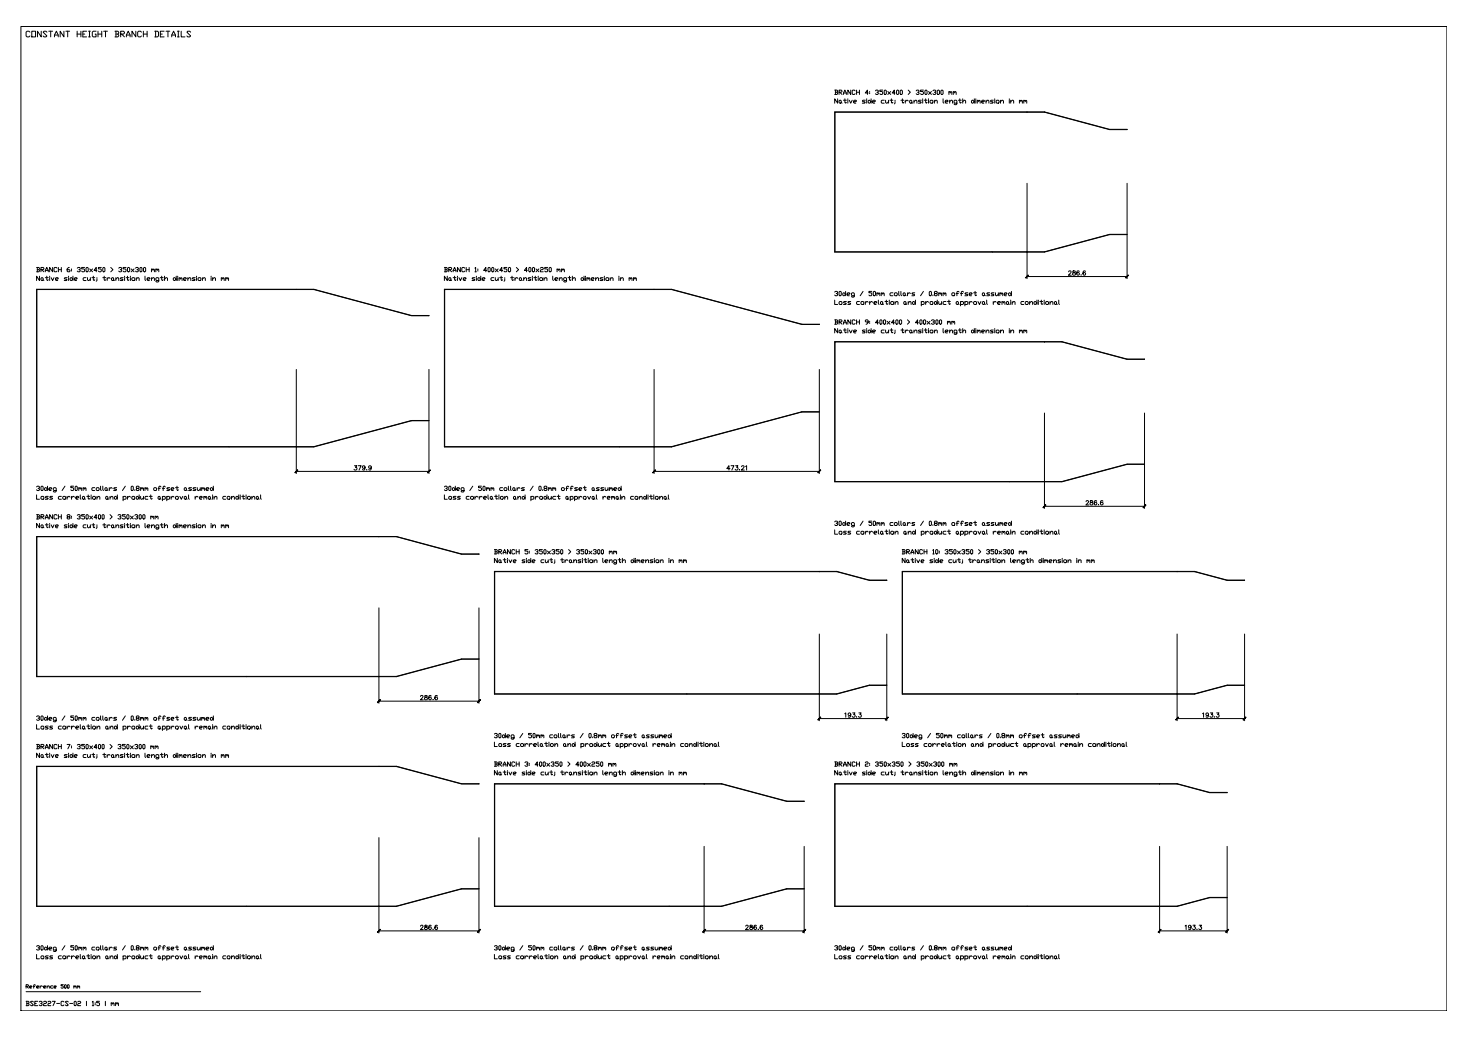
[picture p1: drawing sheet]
<svg xmlns="http://www.w3.org/2000/svg" width="841mm" height="594mm" viewBox="0 0 841 594" stroke-linecap="round" stroke-linejoin="round" font-family="sans-serif">
<!-- layer: NOTES -->
<g fill="none" stroke="#000" stroke-width=".57">
<path d="M480 57v2l-2-2v2M481 58l1-1v2h-1zM482 59h.1M483 57h2M484 57v2h1M486 57v2M487 57v2l1-2M489 58h1h1l-1-1-1 1v1h1M496 57l-2 1h1l1 1h-1h-1M497 57v2M497 58l1-1 1 1-1 1zM499 57v2"/>
<path d="M500 58h1h1l-1-1-1 1v1h1M507 57l-2 1v1h2M507 57l1 2 1-1M509 57v2M510 57h2M511 57v2h1M513 58l-1 2M513 57v1M516 57h2M517 57v2h1M519 57v2M520 58l-1-1v1"/>
<path d="M521 58l1-1v1v1h-1zM522 59h1M524 58l1-1v2M524 57v2M528 57h-1l-1 1 2 1h-2M529 57v2M529 57h2M530 57v2h1M532 57v2M533 58l1-1v2h-1zM535 58l2-1v2M535 57v2"/>
<path d="M540 57l1 2M542 58h1v-1l-1 1v1h1M544 58l1-1 1 2M544 57v2M548 59h-1v-2l1 1v2h-1M549 57h2M550 57v2h1M552 58l1-1v2M552 57v2M557 58v-1l1 1-1 1zM558 57v2M559 57h.1"/>
<path d="M559 57v2M560 58v-1l1 1M560 57v2M561 58v-1l1 1v1M562 58h2v-1l-2 1 1 1h1M565 58l1-1 1 2M565 57v2M569 57l-2 1 2 1h-2M570 57h.1M570 57v2M571 57l1 1v1h-1zM573 58l1-1 1 2"/>
<path d="M573 57v2M578 57h.1M578 57v2M579 58l1-1 1 2M579 57v2M584 58v-1l1 1M584 57v2M585 58v-1l1 1v1M587 58v-1v1M587 57v2M587 58l1-1v1v1M23 158v3l-2-3v3"/>
<path d="M24 159h1l-1 2-1-1zM26 159h2M27 158v2v1l1-1M28 159v2M29 159l1 2 1-2M32 160h1v-1h-1v2h1M38 159h-1l1 1v1h-1M39 159v2M41 159l1 1-1 1-1-1zM42 158v3M43 160h1v-1h-1v1l1 1M49 159h-1v2h1"/>
<path d="M50 159l1 2 1-1M52 159v2M53 159h1M53 158v2l1 1v-1M56 160l-1 1M56 159h.1M59 159h2M60 158v2v1l1-1M61 159v2M63 159h-1l-1 1M64 159h1v2l-1-1zM66 160l2-1v2"/>
<path d="M66 159v2M71 159h-2l1 1v1h-1M71 159v2M72 159h2M73 158v2v1l1-1M75 159v2M76 159h1v2l-1-1zM78 160l1-1 1 2M78 159v2M83 158v3M84 160h2v-1h-2l1 2h1M87 160l1-1v2"/>
<path d="M87 159v2M92 159h1M93 158v2v1v-1M94 160l2-1v2M94 158v3M99 159h1l1 1-1 1zM101 158v3M102 158v1M102 159v2M103 159v1M103 159v2M103 159h1v2"/>
<path d="M105 160h1l1-1h-1h-1l1 2M108 160l1-1v2M108 159v2M112 159h-2l2 1-1 1h-1M113 158v1M113 159v2M114 159h1v2l-2-1zM116 160l1-1 1 2M116 159v2M121 158v1M121 159v2M122 160l1-1v2"/>
<path d="M122 159v2M127 159l1 1M127 159v2M128 159v2M129 159h1v1M129 159v2M130 159h1v2M256 158v3l-1-3v3M258 159v2l-1-1zM260 159h1M260 158v2l1 1v-1M262 159v2"/>
<path d="M263 159l1 2 1-2M265 160h2v-1h-2l1 2h1M272 159h-1h-1l2 1-2 1M273 159v2M274 159l1 1v1l-1-1zM275 158v3M276 160h1l1-1h-1h-1l1 2M283 159h-2l1 2h1M284 159v2l1-1M285 159v2M286 159h2M287 158v2v1l1-1"/>
<path d="M289 160v1M289 159h.1M293 159h1M293 158v2l1 1v-1M295 159v2M297 159h-1l-1 1M298 159h1l-1 2v-1zM300 160l1-1 1 2M300 159v2M304 159h-1l1 1-1 1M305 159v2M306 159h2"/>
<path d="M307 158v2v1l1-1M308 159v2M309 159h1l1 1-1 1zM312 160l1-1v2M312 159v2M317 158v3M318 160h1l1-1h-1h-1v2h1M320 160l2-1v2M320 159v2M325 159h2M326 158v2l1 1v-1M328 160l1-1 1 2"/>
<path d="M328 158v3M333 159h1l1 1-2 1zM335 158v3M335 158v1M335 159v2M336 159h1v1M336 159v2M337 159h1v2M339 160h1v-1h-1v2h1M341 160l2-1v2M341 159v2M345 159h-1v1h1l-1 1"/>
<path d="M346 158v1M346 159v2M348 159h1l-1 2-1-1zM350 160l1-1v2M350 159v2M355 158v1M355 159v2M355 160l2-1v2M360 159h1v1M360 159v2M361 159h1v2M363 159l1 1"/>
<path d="M363 159v2M364 159h1v2M25 160v1M65 160l1 1M91 161l-2-1 1-1h1v2v1l-2-1M258 160l1 1M299 160v1M325 161l-2-1v-1h2v2l-1 1-1-1M478 172v2h2M481 173h1v1h-1zM485 173h-1v1h1h-2M487 173h-1v1h1h-1"/>
<path d="M492 173h-1v1h1M494 173h1l-1 1h-1zM496 173v1M498 173v1M501 174h1v-1h-1v1h1M503 172l1 2M504 173h1h1l-1 1h-1zM506 174h.1M508 172v2h1M509 173v1M511 173h1v1h-2zM513 174l1-1v1"/>
<path d="M513 173v1M518 173h1v1h-1zM519 174h.1M520 174l2-1v1M520 173v1M523 173l1 1h-1zM524 172v2M528 173h1v1h-1M528 173v2M530 173v1M533 173h1v1h-1zM536 173l1 1h-1h-1z"/>
<path d="M537 172v2M538 173v1h1M539 173v1M542 173h-2l1 1h1M544 172v2M548 173h1v1h-1zM549 174h.1M550 173h1h1v1h-2M550 173v2M553 173h1v1h-1M553 173v2M555 173v1"/>
<path d="M558 173h1v1h-1zM560 173l1 1 1-1M563 173h1v1h-1zM564 174h.1M565 172l1 2M569 173v1M572 174h1v-1h-1v1h1M574 173v1M575 173h1v1M577 173l1 1h-1zM578 174h.1M579 173v1"/>
<path d="M580 174l1-1 1 1M580 173v1M587 173h-2v1h2M588 173h1v1h-2zM590 174l1-1 1 1M590 173v1M593 173l1 1h-1h-1zM594 172v2M595 172h.1M595 173v1M596 173h1M597 172v2"/>
<path d="M598 172h.1M598 173v1M599 173h1l1 1h-2zM602 174l1-1v1M602 173v1M604 173h1v1h-1zM605 174h1M607 172v2M480 188v3l-2-3v3M481 189h1v1l-1 1zM482 190v1M483 189h2"/>
<path d="M484 188v2v1l1-1M486 189v2M487 189v2l1-2M489 190h1l1-1h-1h-1v1l1 1M496 189h-2l2 1-2 1M497 189v2M497 189h1l1 1-1 1zM499 188v3M500 190h1l1-1h-1h-1v1l1 1M507 189h-2v2h2M507 189l1 2 1-1M509 189v2"/>
<path d="M510 189h2M511 188v2v1l1-1M513 190l-1 1M513 189h.1M516 189h2M517 188v2v1l1-1M519 189v2M520 189h-1v1M521 189h1v2l-1-1zM522 190l1 1M524 190l1-1v2M524 189v2"/>
<path d="M528 189h-2l2 1-2 1M529 189v2M529 189h2M530 188v2l1 1v-1M532 189v2M533 189h1v1l-1 1zM535 190l2-1v2M535 189v2M540 188l1 3M542 190h1v-1h-1v2h1M544 190l1-1 1 2M544 189v2"/>
<path d="M548 191l-1-1v-1h1v2v1l-1-1M549 189h2M550 188v2v1l1-1M552 190l1-1v2M552 188v3M557 189l1 1-1 1zM558 188v3M559 188v1M559 189v2M560 189l1 1M560 189v2M561 189h1v2"/>
<path d="M562 190h2v-1h-2l1 2h1M565 190l1-1 1 2M565 189v2M569 189h-2l2 1-2 1M570 188v1M570 189v2M571 189h1v1l-1 1zM573 190l1-1 1 2M573 189v2M578 188v1M578 189v2M579 190l1-1 1 2"/>
<path d="M579 189v2M584 189l1 1M584 189v2M585 189h1v2M587 189v1M587 189v2M587 189h1v2M21 284v2h2M23 300v2l-2-2v2M23 285l2-1v2h-1zM27 300v2h1M28 284l-2 1 2 1h-2"/>
<path d="M30 284l-2 1 2 1h-2M35 284l-2 1 1 1h1M36 285l1-1 1 2h-2zM38 284v2M41 284v2M42 300v2M43 285h2v-1l-2 1v1h2M46 284v2M47 285l1-1v2zM48 286h1M51 284v2M52 284v2"/>
<path d="M53 285l1-1 1 2h-2zM53 300v2h1M56 285l1-1v2M56 284v2M60 300v2h1M61 285v-1l1 2h-1zM62 286h.1M63 285l1-1 1 2M63 284v2M66 285v-1l1 1-1 1zM67 284v2M71 285v-1l1 1v1h-1"/>
<path d="M71 284v3M73 300v2h1M73 284v2M76 285l1-1v2h-1zM78 284l2 1-1 1h-1zM80 284v2M81 284v2l1-1M82 284v2M83 300v2M85 284l-2 1v1h2M86 284v2h1M91 285v-1l1 2h-1z"/>
<path d="M92 286h.1M93 300v2M93 285v-1l2 1-1 1h-1M93 284v3M94 300v2M96 285v-1l1 1v1h-1M96 284v3M98 284v2M101 285l1-1v2h-1zM101 300v2M102 300h.1M103 284l1 2 1-2"/>
<path d="M106 285v-1l1 2h-1zM107 286h.1M108 284v2M112 284v2M113 300h.1M114 285h2v-1l-2 1v1h2M117 284v2M118 285v-1v1v1M119 285l1-1 1 2h-1zM121 286h.1M121 300h.1M122 284v2"/>
<path d="M123 285l1-1v2M123 284v2M129 284l-1 1v1h1M130 285l1-1 1 2h-1zM133 285l1-1v2M133 284v2M135 285l1-1 1 1-1 1zM137 284v2M138 284h.1M138 284v2M138 284h2M139 284v2h1"/>
<path d="M141 284h.1M141 284v2M142 285l1-1v2h-1zM144 285l2-1v2M144 284v2M147 284l1 1v1h-1zM148 286h.1M149 284l1 2M255 284v2h1M257 285l1-1 1 2h-1zM261 284l-1 1 1 1h-1M264 284l-2 1 2 1h-2"/>
<path d="M269 284l-2 1 1 1h1M270 285l1-1v2h-1zM272 284v2M275 284v2M277 285h1h1l-1-1-1 1v1h1M280 284v2M281 285l1-1v2h-1zM282 286h.1M284 284v2h1M286 284v2M287 285l1-1v2h-1zM289 285l1-1 1 2"/>
<path d="M289 284v2M294 285l1-1v2zM295 286h1M297 285l1-1v2M297 284v2M299 285l1-1 1 1-1 1zM301 284v2M304 285l1-1 1 1-1 1h-1M304 284v3M307 284v2M309 285l1-1 1 2h-1zM312 285l1-1v1l-1 1z"/>
<path d="M313 284v2M314 284l1 2 1-1M316 284v2M318 284l-1 1v1h1M320 284v2h1M325 284v1v1h-1zM325 286h1M327 285v-1l1 1v1h-1M327 284v3M329 285l1-1 1 1-1 1h-1M329 284v3M332 284v2"/>
<path d="M334 285l1-1 1 2h-1zM337 284l1 2v-2M339 285l1-1v2zM340 286h1M342 284v2M345 284v2M348 285h1h1l-1-1-1 1v1h1M350 284v2M351 285l1-1v1v1M353 285l1-1v2h-1zM354 286h1M355 284v2"/>
<path d="M356 285l2-1v2M356 284v2M363 284l-2 1 1 1h1M364 284l1 1v1h-1zM366 285l1-1 1 2M366 284v2M369 285l1-1v1l-1 1zM370 284v2M371 284h.1M371 284v2M372 284h2M373 284v2h1"/>
<path d="M375 284h.1M375 284v2M375 285l2-1v2h-1zM378 285l1-1 1 2M378 284v2M380 285l1-1 1 2h-1zM382 286h.1M383 284v2M23 301h1l1 1h-1zM25 302h.1M26 301h2M28 301v1"/>
<path d="M29 301l1 1 1-1M32 302h1v-1h-1v1h1M38 301h-1l1 1h-1M39 301v1M40 301h1l1 1h-1zM43 302h1v-1h-1v1h1M49 301h-1v1h1M50 301l1 1h1M52 301v1M53 301h1M56 302l-1 1M56 301h.1"/>
<path d="M59 301h2M61 301v1M63 301h-1l-1 1M64 301h1v1h-1zM65 302h1M66 302l2-1v1M66 301v1M71 301h-2l1 1h-1M71 301v1M72 301h2M75 301v1M76 301h1v1h-1z"/>
<path d="M78 302l1-1 1 1M78 301v1M84 302h2v-1h-2v1h2M87 302l1-1v1M87 301v1M91 302h-2l1-1h1v2h-2M92 301h1M94 302l2-1v1M99 301h1l1 1h-1zM102 301v1M103 301v1M103 301h1v1"/>
<path d="M105 302h1l1-1h-1h-1v1h1M108 302l1-1v1M108 301v1M112 301h-2l2 1h-2M113 301v1M113 301h2v1h-1zM116 302l1-1 1 1M116 301v1M121 301v1M122 302l1-1v1M122 301v1M127 301l1 1"/>
<path d="M127 301v1M128 301v1M129 301h1v1M129 301v1M130 301h1v1M285 320v2l-2-2v2M289 320v2h1M304 320v2M316 320v2h1M322 320v2h1M335 320v2h1M345 320l1 2"/>
<path d="M355 320v2h1M357 320v2M363 320v2M364 320h.1M375 320h.1M383 320h.1M478 304v2h2M481 305l1-1v2h-1zM485 304h-1v1l1 1h-2M487 304h-1v1l1 1h-1M492 304l-1 1v1h1M493 305l1-1 1 2h-1z"/>
<path d="M496 304v2M498 304v2M501 305h1v-1l-1 1v1h1M503 304l1 2M504 305l1-1 1 2h-1zM506 306h.1M508 304v2h1M509 304v2M510 305l2-1v2h-1zM513 305l1-1v2M513 304v2M518 305v-1l1 1v1h-1z"/>
<path d="M519 320v2l-2-2v2M519 306h.1M520 305l2-1v2M520 304v2M523 320v2h1M523 304l1 1v1h-1zM524 304v2M528 305v-1l1 1v1h-1M528 304v3M530 304v2M533 305l1-1v2h-1zM536 304l1 1-1 1h-1z"/>
<path d="M537 304v2M538 320v2M538 304v2l1-1M539 304v2M542 304l-2 1 1 1h1M544 304v2M548 305v-1l1 1v1h-1zM549 306h.1M549 320v2h1M550 305l1-1 1 1v1h-2M550 304v3M553 305v-1l1 1v1h-1"/>
<path d="M553 304v3M555 304v2M556 320v2M558 305l1-1v2h-1zM560 304l1 2 1-2M563 305l1-1v2h-1zM564 306h.1M565 304l1 2M569 320v2h1M569 304v2M572 305h1v-1l-1 1v1h1M574 304v2"/>
<path d="M575 305v-1l1 1v1M577 305v-1l1 2h-1zM578 306h.1M579 320v2M579 304v2M580 305l1-1 1 2M580 304v2M587 304l-2 1v1h2M588 304l1 1v1h-2zM589 320v2M590 305l1-1 1 2M590 304v2"/>
<path d="M590 320v2M593 304l1 1-1 1h-1zM594 304v2M595 304h.1M595 304v2M596 304h1M597 304v2M597 320v2M598 320h.1M598 304h.1M598 304v2M599 305l1-1 1 2h-2z"/>
<path d="M602 305l1-1v2M602 304v2M604 305v-1l1 1v1h-1zM605 306h1M607 304v2M609 320h.1M617 320h.1M286 321h1v1h-1zM287 322h.1M288 321h2M291 321v1M292 321v1l1-1"/>
<path d="M294 321h1h1h-1h-1v1h1M301 321h-2l2 1h-2M302 321v1M302 321h1h1l-1 1zM305 321h1h1h-1h-1v1h1M312 321h-2v1h2M312 321l1 1 1-1M314 321v1M315 321h2M318 321l-1 2M318 321h.1M321 321h2"/>
<path d="M324 321v1M325 321h-1M326 321h1v1h-1zM327 322h1M329 321h1v1M329 321v1M333 321h-2l2 1h-2M334 321v1M334 321h2M337 321v1M338 321h1l1 1h-2zM340 321h2v1"/>
<path d="M340 321v1M347 321h1h-1v1h1M349 321h1l1 1M349 321v1M353 322h-1v-1h1v2h-1M354 321h2M357 321h1v1M362 321h1l-1 1zM364 321v1M365 321h1M365 321v1M366 321h1v1"/>
<path d="M367 321h2h-2v1h2M370 321h1l1 1M370 321v1M374 321h-2l2 1h-2M375 321v1M376 321h1v1h-1zM378 321h1l1 1M378 321v1M383 321v1M384 321h1l1 1M384 321v1M389 321h1"/>
<path d="M389 321v1M390 321h1v1M392 321h.1M392 321v1M392 321h1v1M519 321h2l-1 1h-1zM521 322h.1M522 321h2M524 321v1M525 321l1 1 1-1M528 321h1h-1v1h1M534 321h-1l1 1h-1"/>
<path d="M535 321v1M536 321h1h1l-2 1zM539 321h1h-1v1h1M545 321h-1v1h1M546 321v1l2-1M548 321v1M549 321h1M551 321v2M551 321h.1M555 321h1M557 321v1M559 321h-1h-1"/>
<path d="M560 321h1v1h-1zM561 322h.1M562 321h2v1M562 321v1M566 321h-1l1 1h-1M567 321v1M568 321h2M571 321v1M571 321h2v1h-1zM574 321h1l1 1M574 321v1M580 321h1h1h-1h-1v1h1"/>
<path d="M583 321h1v1M583 321v1M587 322h-2l1-1h1v2h-1h-1M588 321h1M590 321h1l1 1M595 321h1h1l-1 1zM598 321v1M599 321h.1M599 321v1M599 321h1v1M601 321h1h1h-1h-1v1h1M604 321h1v1"/>
<path d="M604 321v1M608 321h-2l2 1h-2M609 321v1M609 321h2v1h-1zM612 321h1l1 1M612 321v1M617 321v1M618 321h1v1M618 321v1M623 321h1M623 321v1M624 321v1"/>
<path d="M625 321h1M625 321v1M626 321h1v1M21 411l1-1 1 1h-1M21 415v3h2M22 411v2l-1-1M23 411l1-1 1 1-1 2-1-1zM23 416h2v1l-1 1zM26 411l1 1-1 1zM27 410v3M28 416h-2l2 1-2 1M28 412h1l1-1h-1h-1v1l1 1"/>
<path d="M30 416h-2l2 1-2 1M32 413l-1-1v-1h1v2h-1M35 416h-2l1 2h1M36 416h1l1 1-2 1zM37 410l-1 3M38 416v2M40 416h-1l-1 1M41 416v2M42 410h-1v1h1v2l-1-1M43 416h-1l-1 1M43 411v-1l1 1v2l-1-1zM43 417h2v-1h-2l1 2h1"/>
<path d="M45 411h1v1M45 411v2M46 411h1v2M46 415v3M47 416h1v1v1zM48 411v1M48 411v2M48 411h1v2M48 417l1 1M50 416h1M51 415v2v1v-1M52 415v1"/>
<path d="M52 416v2M53 416h1l1 1-2 1zM54 411h-1v2h1M55 411h1l1 1-1 1zM56 417l1-1v2M56 416v2M58 410v3M59 410v3M60 411h1v1v1zM61 416l1 1-1 1zM61 412l1 1M62 417v1"/>
<path d="M63 411v2M63 417l1-1 1 2M63 416v2M64 411h-1v1M66 416l1 1-1 1zM67 411h-2l2 1-2 1M67 415v3M71 416h1v2h-1M71 416v2M72 410l-2 3M73 416v2M75 416h-1l-1 1"/>
<path d="M76 410v1v2l-1-1zM76 416h1v1l-1 1zM77 412v1M78 411v-1h1l1 1h-2v1l1 1 1-1-1-1M78 416l2 1-1 1-1-1zM80 415v3M81 411v1M81 416v2l1-1M81 411v2M81 411h1v2M82 416v2M83 411l1 1"/>
<path d="M83 411v2M84 411h1v2M85 416h-2v2h2M86 416h1M86 415v2l1 1v-1M88 411h1l1 1-2 1zM91 416h1l-1 2v-1zM91 411h1M92 417v1M92 411v-1l-1 1v2M93 416h2l-1 2h-1M93 416v2"/>
<path d="M93 411h1M95 411l-1-1-1 1v2M96 416h1v2h-1M96 416v2M97 411h-1l1 1-1 1M98 412h1l1-1h-1h-1v1l1 1M98 416v2M100 416h-1l-1 1M101 416h1v1l-1 1zM101 411h1M101 410v2h1M103 416l1 2 1-2"/>
<path d="M106 411l1 1-1 1zM106 416l1 1-1 1zM107 412v1M107 417v1M108 415v3M110 411h-2l2 1-2 1M112 416v2M112 411h-1l1 1-1 1M113 411v2l2-1M113 416l-1 1M114 417h2v-1h-2v1l2 1M115 411v2"/>
<path d="M116 411v1M116 411v2M116 411h1v2M117 416l1 1M117 416v2M118 416v2M118 412h1l1-1h-1h-1v1l1 1M119 416h1h1l-1 2-1-1zM121 411l1 1-1 1zM121 417v1M122 415v1M122 416v2"/>
<path d="M122 410v3M123 417l1-1v2M123 416v2M129 416h-1v2h1M130 416h1l1 1-1 1zM133 417l1-1v2M133 416v2M135 416h1l1 1-1 1zM137 415v3M138 415v1M138 416v2M138 416h2"/>
<path d="M139 415v2l1 1v-1M141 415v1M141 416v2M142 416h1v1l-1 1zM144 417l2-1v2M144 416v2M147 416h1v2l-1-1zM148 417v1M149 415l1 3M23 431v3l-2-3v3M24 432l1 1-1 1h-1zM25 434h.1"/>
<path d="M26 432h2M27 431v3h1M28 432v2M29 432l1 2 1-2M32 433h1v-1l-1 1v1h1M38 432l-1 1h1v1h-1M39 432v2M40 433l1-1 1 1-1 1zM42 431v3M43 433h1v-1l-1 1v1h1M49 432l-1 1v1h1M50 432l1 2 1-1"/>
<path d="M52 432v2M53 432h1M53 431v3h1M56 433l-1 1M56 432v1M59 432h2M60 431v3h1M61 432v2M63 433l-1-1-1 1M64 432l1 1v1h-1zM65 434h1M66 433l2-1v2"/>
<path d="M66 432v2M71 432l-2 1h1v1h-1M71 432v2M72 432h2M73 431v3h1M75 432v2M76 432l1 1v1h-1zM78 433l1-1 1 2M78 432v2M83 431v3M84 433h2v-1l-2 1 1 1h1M87 433l1-1v2"/>
<path d="M87 432v2M91 434h-2l1-2 1 1v1h-2M92 432h1M93 431v3M94 433l2-1v2M94 431v3M99 433l1-1 1 1-1 1zM101 431v3M102 431v1M102 432v2M103 433v-1v1M103 432v2"/>
<path d="M103 433l1-1v1v1M105 433h1h1l-1-1-1 1 1 1M108 433l1-1v2M108 432v2M112 432h-1l-1 1 2 1h-2M113 431v1M113 432v2M114 432l1 1v1h-2zM116 433l1-1 1 2M116 432v2M121 431v1M121 432v2"/>
<path d="M122 433l1-1v2M122 432v2M127 433v-1l1 1M127 432v2M128 433v-1v1v1M129 433l1-1v1M129 432v2M130 433l1-1v1v1M283 425v3h2M286 426h1v1l-1 1zM290 426h-2l2 1v1h-2M292 426h-1l1 1v1h-1"/>
<path d="M297 426h-1v2h1M298 426h2v1l-1 1zM301 426v2M303 426v2M306 427h1v-1h-1v2h1M308 425l1 3M309 426h1h1l-1 2-1-1zM311 427v1M313 425v2v1l1-1M314 426v2M316 426h1v2l-2-1zM318 427l1-1v2"/>
<path d="M318 426v2M323 426h1v2l-1-1zM324 427v1M325 427l2-1v2M325 426v2M328 426h1v1l-1 1zM329 425v3M333 426h1v2h-1M333 426v2M335 426v2M338 426h1l1 1-2 1zM341 426l1 1-1 1-1-1z"/>
<path d="M342 425v3M343 426v2l2-1M345 426v2M347 426h-2l1 2h1M349 425v2v1l1-1M353 426h1v2l-1-1zM354 427v1M355 426h1h1v2h-2M355 426v2M358 426h1v2h-1M358 426v2M360 426v2"/>
<path d="M363 426h1v1l-1 1zM365 426l1 2 1-2M368 426h1v2l-1-1zM369 427v1M370 425l1 3M374 426v2M377 427h1v-1h-1v2h1M379 426v2M380 426h1v2M382 426h1l-1 2v-1zM383 427v1M384 426v2"/>
<path d="M385 427l1-1 1 2M385 426v2M392 426h-2v2h2M393 426h1v2l-2-1zM395 427l1-1 1 2M395 426v2M397 426h1l1 1-1 1zM399 425v3M400 425v1M400 426v2M401 426h1M402 425v2v1v-1"/>
<path d="M403 425v1M403 426v2M404 426h1l1 1-2 1zM407 427l1-1v2M407 426v2M409 426h1v2l-1-1zM410 427l1 1M412 425v3M517 425v3h2M520 426h1v2l-2-1zM524 426h-2l2 1-2 1M526 426h-2l2 1-2 1"/>
<path d="M531 426h-2l1 2h1M532 426h1l1 1-2 1zM534 426v2M537 426v2M539 427h2v-1h-2l1 2h1M542 425v3M543 426h1v2l-1-1zM544 427l1 1M546 425v2l1 1v-1M548 426v2M549 426h2l-1 2-1-1zM551 427l2-1v2"/>
<path d="M551 426v2M556 426h1h1l-1 2-1-1zM558 427v1M559 427l1-1 1 2M559 426v2M561 426h1l1 1-1 1zM563 425v3M566 426h1h1v2h-2M566 426v2M569 426v2M572 426h1v2l-2-1zM574 426l2 1-1 1-1-1z"/>
<path d="M576 425v3M576 426l1 2 1-1M578 426v2M581 426h-2v2h2M582 425v2l1 1v-1M586 426h1h1l-1 2-1-1zM588 427v1M589 426h2l-1 2h-1M589 426v2M591 426h1h1v2h-2M591 426v2M594 426v2"/>
<path d="M597 426h1v2l-2-1zM599 426l1 2 1-2M602 426h1l-1 2-1-1zM603 427v1M604 425v3M608 426v2M610 427h1l1-1h-1h-1l1 2M613 426v2M614 426v2M615 426h1v1v1zM616 427l1 1M618 426v2"/>
<path d="M619 427l1-1v2M619 426v2M625 426h-1v2h1M626 426h2l-1 2-1-1zM629 427l1-1v2M629 426v2M631 426h1l1 1-2 1zM633 425v3M634 425v1M634 426v2M634 426h2M635 425v2l1 1v-1"/>
<path d="M637 425v1M637 426v2M638 426h1v1l-1 1zM640 427l1-1 1 2M640 426v2M643 426h1v1l-1 1zM644 427v1M645 425l1 3M285 441v3l-2-3v3M286 443h1v1h-1zM287 444h.1M288 442h2"/>
<path d="M289 441v3h1M291 442v2M292 442v2l1-2M294 443h1h1l-1-1-1 1v1h1M301 442l-2 1 2 1h-2M302 442v2M302 443l1-1 1 1-1 1zM304 441v3M305 443h1h1l-1-1-1 1v1h1M312 442l-2 1v1h2M312 442l1 2 1-1M314 442v2"/>
<path d="M315 442h2M316 441v3h1M318 443l-1 1M318 442v1M321 442h2M322 441v3h1M324 442v2M325 443l-1-1v1M327 442v1v1h-1zM327 444h1M329 443l1-1v2M329 442v2"/>
<path d="M333 442l-2 1 2 1h-2M334 442v2M334 442h2M335 441v3h1M337 442v2M338 443l1-1 1 2h-2zM340 443l2-1v2M340 442v2M345 441l1 3M347 443h1v-1l-1 1v1h1M349 443l1-1 1 2M349 442v2"/>
<path d="M353 444h-1v-2l1 1v1v1l-1-1M354 442h2M355 441v3h1M357 443l1-1v2M357 441v3M362 443v-1l1 1-1 1zM363 441v3M364 441v1M364 442v2M365 443v-1l1 1M365 442v2M366 443h1v1"/>
<path d="M367 443h2v-1l-2 1 1 1h1M370 443l1-1 1 2M370 442v2M374 442l-2 1 2 1h-2M375 441v1M375 442v2M376 443l1-1v2h-1zM378 443l1-1 1 2M378 442v2M383 441v1M383 442v2M384 443l1-1 1 2"/>
<path d="M384 442v2M389 443l1-1v1M389 442v2M390 443h1v1M392 443v-1v1M392 442v2M392 443h1v1M480 441v3l-2-3v3M481 443l1-1v2h-1zM482 444h.1M483 442h2M484 441v3h1"/>
<path d="M486 442v2M487 442v2l1-2M489 443h1h1l-1-1-1 1v1h1M496 442l-2 1 2 1h-2M497 442v2M497 443l1-1 1 1-1 1zM499 441v3M500 443h1h1l-1-1-1 1v1h1M507 442l-2 1v1h2M507 442l1 2 1-1M509 442v2M510 442h2"/>
<path d="M511 441v3h1M513 443l-1 1M513 442v1M516 442h2M517 441v3h1M519 442v2M520 443l-1-1v1M521 443h1v1h-1zM522 444h1M524 443l1-1v2M524 442v2M528 442l-2 1 2 1h-2"/>
<path d="M529 442v2M529 442h2M530 441v3h1M532 442v2M533 443l1-1v2h-1zM535 443l2-1v2M535 442v2M540 441l1 3M542 443h1v-1l-1 1v1h1M544 443l1-1 1 2M544 442v2M548 444h-1v-2l1 1v1v1l-1-1"/>
<path d="M549 442h2M550 441v3h1M552 443l1-1v2M552 441v3M557 443v-1l1 1-1 1zM558 441v3M559 441v1M559 442v2M560 443v-1l1 1M560 442v2M561 443h1v1M562 443h2v-1l-2 1 1 1h1"/>
<path d="M565 443l1-1 1 2M565 442v2M569 442l-2 1 2 1h-2M570 441v1M570 442v2M571 443l1-1v2h-1zM573 443l1-1 1 2M573 442v2M578 441v1M578 442v2M579 443l1-1 1 2M579 442v2"/>
<path d="M584 443v-1l1 1M584 442v2M585 443h1v1M587 443v-1v1M587 442v2M587 443h1v1M21 542h1l1 1h-1M21 547v2h2M22 543v1h-1M23 542h1h1l-1 2h-1zM23 548h2v1h-1zM26 543h1l-1 1z"/>
<path d="M27 542v2M28 548h-2l2 1h-2M28 543h1h1h-1h-1v1h1M30 548h-2l2 1h-2M32 544h-1v-1h1v2h-1M35 548h-2l1 1h1M36 548h1l1 1h-2zM37 542l-1 2M38 548v1M40 548h-1h-1M41 548v1M42 542h-1v1h1v1h-1"/>
<path d="M43 548h-1h-1M43 542h1v2h-1zM43 548h2h-2l1 1h1M45 543h1M45 543v1M46 543h1v1M46 547v2M47 548h1v1zM48 543h.1M48 543v1M48 543h1v1M48 549h1"/>
<path d="M50 548h1M51 547v2M52 547h.1M52 548v1M53 548h1l1 1h-2zM54 543h-1v1h1M56 543h1l-1 1h-1zM56 548h1v1M56 548v1M58 542v2M59 542v2M61 543v1h-1z"/>
<path d="M61 548l1 1h-1zM61 544h1M62 549h.1M63 543v1M63 548h1l1 1M63 548v1M64 543h-1M66 548h1l-1 1zM67 543h-2l2 1h-2M67 547v2M71 548h1v1h-1M71 548v2"/>
<path d="M72 542l-2 2M73 548v1M75 548h-1h-1M76 542v2h-1zM76 548h1v1h-1zM77 544h.1M78 543v-1h2l-1 1h-1v1h2l-1-1M78 548h2l-1 1h-1zM80 547v2M81 543h.1M81 548v1l1-1M81 543v1"/>
<path d="M81 543h1v1M82 548v1M83 543h1M83 543v1M84 543h1v1M85 548h-2v1h2M86 548h1M86 547v2h1M88 543h2l-1 1h-1zM91 548h1l-1 1zM91 543h1M92 549h.1"/>
<path d="M92 542h-1v2M93 548h2l-1 1h-1M93 543h1M93 548v2M95 542h-1h-1v2M96 548h1v1h-1M96 548v2M97 543h-1l1 1h-1M98 543h1h1h-1h-1v1h1M98 548v1M100 548h-1h-1M101 548h1v1h-1z"/>
<path d="M101 543h1M101 542v2h1M103 548l1 1 1-1M106 543l1 1h-1zM106 548l1 1h-1zM107 544h.1M107 549h.1M108 547v2M110 543h-2l2 1h-2M112 548v1M112 543h-1l1 1h-1M113 543v1l2-1"/>
<path d="M113 548h-1M114 548h2h-2v1h2M115 543v1M116 543h.1M116 543v1M116 543h1v1M117 548h1M117 548v1M118 548v1M118 543h1h1h-1h-1v1h1M119 548h1h1l-1 1h-1zM121 549h.1"/>
<path d="M121 543h1l-1 1zM122 547h.1M122 548v1M122 542v2M123 548h1v1M123 548v1M129 548h-1v1h1M130 548h1l1 1h-1zM133 548h1v1M133 548v1M135 548h1h1l-1 1zM137 547v2"/>
<path d="M138 547h.1M138 548v1M138 548h2M139 547v2h1M141 547h.1M141 548v1M142 548h1v1h-1zM144 548h2v1M144 548v1M147 548h1v1h-1zM148 549h.1M149 547l1 2"/>
<path d="M283 542h1h1l-1 1M283 547v2h2M284 543h1l-1 1h-1M286 542h1v2h-1zM286 548h1v1h-1zM288 543h1h1l-2 1zM290 542v2M290 548h-2h2v1h-2M290 543h2h-2v1h2M292 548h-1h1v1h-1M295 544h-2v-1h2v2h-1h-1M297 548h-1v1h1"/>
<path d="M298 548h2v1h-1zM300 542l-2 2M301 548v1M302 548h-1M303 548v1M305 542h-2v1h2l-1 1h-1M305 548h-1h-1M306 542h1l-1 2h-1zM306 548h1h-1v1h1M307 543h1M307 543v1M308 543h1v1"/>
<path d="M308 547l1 2M309 548h1h1l-1 1h-1zM310 543h1M310 543v1M311 543h1v1M311 549h.1M312 548h2M313 547v2h1M314 547h.1M314 548v1M315 548h2v1h-1zM317 543h-2v1h2"/>
<path d="M317 543h2v1h-1zM318 548h1v1M318 548v1M320 542v2M321 542l1 2M322 543h1l1 1h-1zM323 548h1v1h-1zM324 544h.1M324 549h.1M325 543v1M325 548h2v1M325 548v1"/>
<path d="M327 543h-1h-1M328 548h1l-1 1zM329 543h-2l2 1h-2M329 547v2M333 548h1v1h-1M333 548v2M334 542l-2 2M335 548v1M337 548h-1h-1M337 542h1h1l-1 2h-1zM338 548h1l1 1h-2zM340 544h.1"/>
<path d="M340 548h1h1l-1 1zM341 543h-1l1-1h1v1h-1l-1 1h2v-1M342 547v2M343 543h1M343 548v1l2-1M343 543v1M344 543h1v1M345 548v1M345 543h1M345 543v1M346 543h1v1M347 548h-2l1 1h1"/>
<path d="M348 548h2M349 547v2h1M351 543h1v1h-2zM353 543h1M353 548h1v1h-1zM354 549h.1M354 542h-1v2M355 548h1h1v1h-2M355 543h2M355 548v2M357 542h-1v2M358 548h1v1h-1"/>
<path d="M358 548v2M359 543h-1l1 1h-1M360 543h2h-2v1h2M360 548v1M362 548h-1h-1M363 548h1v1h-1zM363 543h1M364 542v2M365 548l1 1 1-1M368 543h1v1h-1zM368 548h1v1h-1zM369 544h.1"/>
<path d="M369 549h.1M370 547l1 2M372 543h-2l2 1h-2M374 548v1M374 543h-1h1v1h-1M375 543l1 1 1-1M376 548h-1h-1M377 548h1h-1v1h1M377 543v1M378 543h1M378 543v1M379 543v1"/>
<path d="M379 548h1M379 548v1M380 548h1v1M380 543h2h-2v1h2M382 548h1l-1 1zM383 543h1h1l-2 1zM383 549h.1M384 547h.1M384 548v1M385 542v2M385 548h1l1 1M385 548v1"/>
<path d="M392 548h-2v1h2M393 548h1v1h-2zM395 548h1l1 1M395 548v1M397 548h1h1l-1 1zM399 547v2M400 547h.1M400 548v1M401 548h1M402 547v2M403 547h.1M403 548v1"/>
<path d="M404 548h1l1 1h-2zM407 548h1v1M407 548v1M409 548h1v1h-1zM410 549h1M412 547v2M478 542h1h1l-1 1M478 547v2h2M479 543h1l-1 1h-1M481 542h1v2h-1zM481 548h1v1h-1zM483 543h1l-1 1z"/>
<path d="M484 542v2M485 548h-1l1 1h-2M485 543h2h-2v1h2M487 548h-1l1 1h-1M489 544h-1v-1h1v2h-1M492 548h-1v1h1M493 548h1l1 1h-1zM494 542l-1 2M496 548v1M497 548h-1M498 548v1M499 542h-1v1h1v1h-1"/>
<path d="M500 548h-1h-1M500 542h1h1l-1 2h-1zM501 548h1h-1v1h1M502 543h1M502 543v1M503 543h1v1M503 547l1 2M504 548h1l1 1h-1zM505 543h1M505 543v1M506 543h1v1M506 549h.1"/>
<path d="M507 548h2M508 547v2h1M509 547h.1M509 548v1M510 548h2v1h-1zM512 543h-2v1h2M512 543h2v1h-1zM513 548h1v1M513 548v1M515 542v2M516 542l1 2M518 543h1l-1 1h-1z"/>
<path d="M518 548h1v1h-1zM519 544h.1M519 549h.1M520 543v1M520 548h2v1M520 548v1M522 543h-1h-1M523 548h1v1h-1zM524 543h-2l2 1h-2M524 547v2M528 548h1v1h-1M528 548v2"/>
<path d="M529 542l-2 2M530 548v1M532 548h-1h-1M532 542h1h1l-1 2h-1zM533 548h1v1h-1zM534 544h.1M535 548h1h1l-1 1zM536 543h-1l1-1h1v1h-1l-1 1h2v-1M537 547v2M538 543h1M538 548v1l1-1M538 543v1"/>
<path d="M539 543v1M539 548v1M540 543h1M540 543v1M541 543h1v1M542 548h-2l1 1h1M543 548h1M544 547v2M546 543h1v1h-2zM548 548h1v1h-1zM548 543h1M549 549h.1"/>
<path d="M549 542h-1v2M550 548h1h1v1h-2M550 543h2M550 548v2M552 542h-1v2M553 548h1v1h-1M553 548v2M554 543h-1l1 1h-1M555 543h2h-2v1h2M555 548v1M557 548h-1h-1M558 548h1v1h-1z"/>
<path d="M558 543h1M559 542v2M560 548l1 1 1-1M563 543h1v1h-1zM563 548h1v1h-1zM564 544h.1M564 549h.1M565 547l1 2M567 543h-2l2 1h-2M569 548v1M569 543h-1l1 1h-1M570 543l1 1 1-1"/>
<path d="M571 548h-1h-1M572 548h1h-1v1h1M572 543v1M573 543h1M573 543v1M574 543v1M574 548h1M574 548v1M575 548h1v1M575 543h2h-2v1h2M577 548l1 1h-1zM578 549h.1"/>
<path d="M578 543h1v1h-1zM579 547h.1M579 548v1M579 542v2M580 548h1l1 1M580 548v1M587 548h-2v1h2M587 548h2v1h-1zM590 548h1l1 1M590 548v1M592 548h1h1l-1 1zM594 547v2"/>
<path d="M595 547h.1M595 548v1M596 548h1M597 547v2M598 547h.1M598 548v1M599 548h1l1 1h-2zM602 548h1v1M602 548v1M604 548h1v1h-1zM605 549h1M607 547v2"/>
</g>
<!-- layer: MATERIAL -->
<g fill="none" stroke="#000" stroke-width=".57">
<path d="M588 64h-110v80h110M588 64h10M598 64h-10M598 64l38 10h10h-10zM588 144h.1M588 144h10l38-10h10h-10l-38 10h-10M170 166h-149v90h149M170 166h10M180 166h-10M180 166l56 15h10h-10zM375 166h-120v90h120M375 166h10"/>
<path d="M385 166h-10M385 166l74 20h10M469 186h.1M598 196h-120v80h120M598 196h10M608 196h-10M608 196l38 10h10M656 206h.1M170 256h.1M170 256h10l56-15h10h-10l-56 15h-10M375 256h.1M375 256h10l74-20h10h-10l-74 20h-10"/>
<path d="M598 276h.1M598 276h10l38-10h10h-10l-38 10h-10M217 307h-196v81h196M217 307h-196v80h196M217 307h10M227 307h-10M227 307l37 10 10 1h-10zM469 328l-186-1v71h186M469 328h-186v69h186M469 327h10l19 5h10a52 52 0 0 1-19-2l-10-2zM674 328l-157-1v71h157M674 328h-157v69h157"/>
<path d="M674 327h10l19 5h10a52 52 0 0 1-19-2l-10-2zM264 378l-37 10h-10M264 378l-37 9h-10M264 378h10zM217 387v1M469 397v1M469 397h10l10-2a48 48 0 0 1 19-2h-10l-19 5h-10M674 397v1M674 397h10l10-2a48 48 0 0 1 19-2h-10l-19 5h-10M217 439h-196v80h196M217 439h10l37 10h10h-10l-37-10zM403 449h-120v70h120"/>
<path d="M403 449h10l38 10h10h-10l-38-10zM664 449h-186v70h186M664 449h10l19 5h10h-10l-19-5zM217 519h.1M264 509l-37 10h-10M264 509h10zM403 519h.1M451 509l-38 10h-10M451 509h10zM664 519h.1M664 519h10M693 514l-19 5"/>
<path d="M693 514h10z"/>
</g>
<!-- layer: ANNOTATION -->
<g fill="none" stroke="#000" stroke-width=".57">
<path d="M588 105v55M646 105v55M588 158h58M170 212v59M246 212v59M375 212v59M469 212v59M598 237v54M656 237v54M170 270h76M375 270h94M598 290h58"/>
<path d="M217 348v55M274 348v55M469 363v50M508 363v50M674 363v50M713 363v50M217 402h57M469 412h39M674 412h39M217 480v55M274 480v55M403 485v50"/>
<path d="M461 485v50M664 485v50M703 485v50M217 533h57M403 533h58M664 533h39"/>
</g>
<g fill="#000" stroke="#000" stroke-width=".57">
<path d="M589 158l-1 1zM589 158l-1 1z"/>
<path d="M646 158l-1 1zM646 158l-1 1z"/>
<path d="M170 269l-1 2zM170 269l-1 2z"/>
<path d="M246 269l-1 2zM246 269l-1 2z"/>
<path d="M375 269l-1 2zM375 269l-1 2z"/>
<path d="M469 271l1-2zM470 269l-1 2z"/>
<path d="M599 289l-1 2zM599 289l-1 2z"/>
<path d="M656 289l-1 2zM656 289l-1 2z"/>
<path d="M218 401l-2 1zM216 402l2-1z"/>
<path d="M274 402l1-1zM275 401l-1 1z"/>
<path d="M470 411l-1 1zM470 411l-1 1z"/>
<path d="M507 412l2-1zM509 411l-2 1z"/>
<path d="M675 411l-1 1zM675 411l-1 1z"/>
<path d="M712 412l2-1zM714 411l-2 1z"/>
<path d="M218 532l-2 2zM218 532l-2 2z"/>
<path d="M275 532l-1 2zM275 532l-1 2z"/>
<path d="M404 532l-1 2zM404 532l-1 2z"/>
<path d="M461 532l-1 2zM461 532l-1 2z"/>
<path d="M665 532l-1 2zM665 532l-1 2z"/>
<path d="M704 532l-2 2zM704 532l-2 2z"/>
</g>
<!-- layer: BSA_DOC_FRAME -->
<path d="M12 15h817v564h-817z" fill="none" stroke="#000" stroke-width=".57"/>
<!-- layer: BSA_DOC_REFERENCE -->
<path d="M15 568h100" fill="none" stroke="#000" stroke-width=".57"/>
<g font-size="6.6">
<text x="14" y="22">CONSTANT HEIGHT BRANCH DETAILS</text>
<text x="477" y="171">30deg / 50mm collars / 0.8mm offset assumed</text>
<text x="20" y="283">30deg / 50mm collars / 0.8mm offset assumed</text>
<text x="253" y="283">30deg / 50mm collars / 0.8mm offset assumed</text>
<text x="477" y="303">30deg / 50mm collars / 0.8mm offset assumed</text>
<text x="282" y="425">30deg / 50mm collars / 0.8mm offset assumed</text>
<text x="516" y="425">30deg / 50mm collars / 0.8mm offset assumed</text>
</g>
<g font-size="5.7">
<text x="477" y="55">BRANCH 4: 350x400 &gt; 350x300 mm</text>
<text x="20" y="157">BRANCH 6: 350x450 &gt; 350x300 mm</text>
<text x="253" y="157">BRANCH 1: 400x450 &gt; 400x250 mm</text>
<text x="611" y="159">286.6</text>
<text x="477" y="187">BRANCH 9: 400x400 &gt; 400x300 mm</text>
<text x="201" y="271">379.9</text>
<text x="415" y="271">473.21</text>
<text x="621" y="290">286.6</text>
<text x="20" y="298">BRANCH 8: 350x400 &gt; 350x300 mm</text>
<text x="282" y="319">BRANCH 5: 350x350 &gt; 350x300 mm</text>
<text x="516" y="319">BRANCH 10: 350x350 &gt; 350x300 mm</text>
<text x="240" y="402">286.6</text>
<text x="483" y="412">193.3</text>
<text x="688" y="412">193.3</text>
<text x="20" y="430">BRANCH 7: 350x400 &gt; 350x300 mm</text>
<text x="282" y="440">BRANCH 3: 400x350 &gt; 400x250 mm</text>
<text x="477" y="440">BRANCH 2: 350x350 &gt; 350x300 mm</text>
<text x="240" y="534">286.6</text>
<text x="426" y="534">286.6</text>
<text x="678" y="534">193.3</text>
<text x="14" y="577">BSE3227-CS-02 | 1:5 | mm</text>
</g>
<text font-size="4.9" x="14" y="567">Reference 500 mm</text>
</svg>
